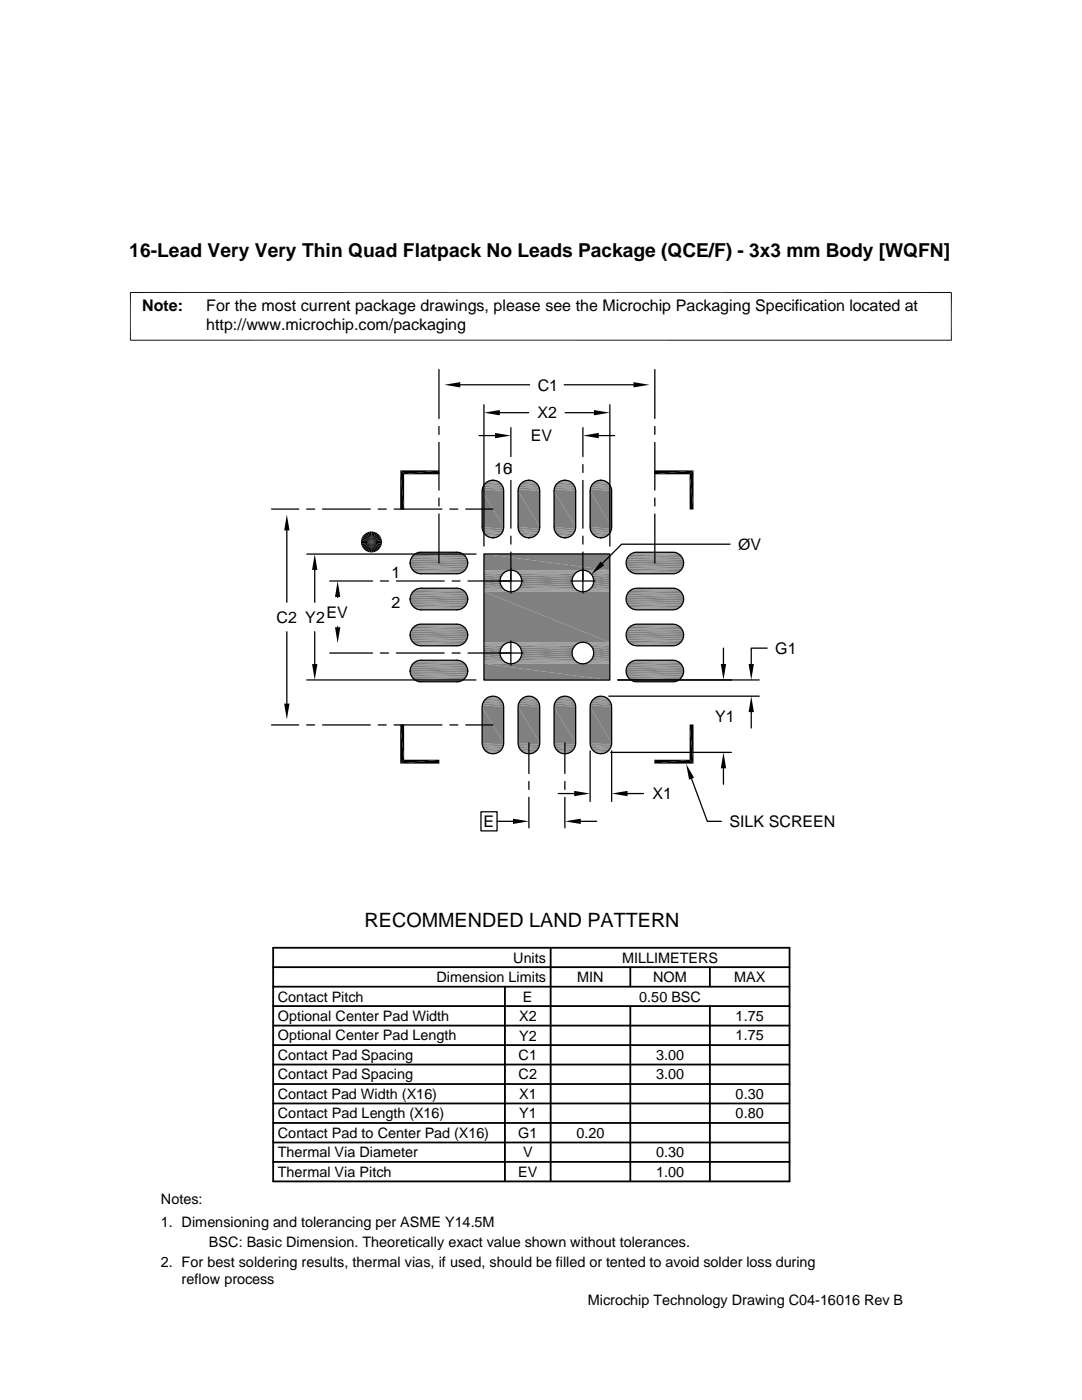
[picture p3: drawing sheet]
<svg xmlns="http://www.w3.org/2000/svg" width="216mm" height="279mm" viewBox="0 0 216 279" stroke-linecap="round" stroke-linejoin="round" font-family="sans-serif">
<g fill="#808080">
<path d="M98 95.9h.7z"/>
<path d="M105.2 95.9h.7z"/>
<path d="M112.3 95.9h.8z"/>
<path d="M119.5 95.9h.8z"/>
<path d="M119.2 96l.3-.1 1.1 .1z"/>
<path d="M119.5 95.9l1.1 .1z"/>
<path d="M112 96l.3-.1 1.2 .1z"/>
<path d="M112.3 95.9l1.2 .1z"/>
<path d="M104.8 96l.4-.1 1.1 .1z"/>
<path d="M105.2 95.9l1.1 .1z"/>
<path d="M97.6 96l.4-.1 1.1 .1z"/>
<path d="M98 95.9l1.1 .1z"/>
</g>
<path d="M118.8 96h2.2" fill="none" stroke="#808080" stroke-width=".2"/>
<path d="M119.2 96h1.4l.4 .1z" fill="#808080"/>
<path d="M111.6 96h2.2" fill="none" stroke="#808080" stroke-width=".2"/>
<path d="M112 96h1.5l.3 .1z" fill="#808080"/>
<path d="M104.5 96h2.1" fill="none" stroke="#808080" stroke-width=".2"/>
<path d="M104.8 96h1.5l.3 .1z" fill="#808080"/>
<path d="M97.3 96h2.1" fill="none" stroke="#808080" stroke-width=".2"/>
<path d="M97.6 96h1.5l.3 .1z" fill="#808080"/>
<path d="M97 96.2h2.7M104.1 96.2h2.8M111.3 96.2h2.8M118.5 96.2h2.8" fill="none" stroke="#808080" stroke-width=".21"/>
<path d="M96.7 96.5h3.3M103.9 96.5h3.3M111.1 96.5h3.3M118.2 96.5h3.3" fill="none" stroke="#808080" stroke-width=".28"/>
<path d="M96.5 96.8h3.7M103.7 96.8h3.7M110.8 96.8h3.8M118 96.8h3.8" fill="none" stroke="#808080" stroke-width=".32"/>
<path d="M96.3 97.1h4.1M103.5 97.1h4.1M110.7 97.1h4M117.9 97.1h4" fill="none" stroke="#808080" stroke-width=".34"/>
<path d="M96.2 97.8h4.3M96.2 97.4h4.3M103.4 97.8h4.3M103.4 97.4h4.3M110.6 97.8h4.3M110.6 97.4h4.2M117.8 97.8h4.2M117.8 97.4h4.2" fill="none" stroke="#808080" stroke-width=".36"/>
<g fill="#808080">
<path d="M117.8 98l4.2 7.2h-4.2z"/>
<path d="M117.8 98h4.2v7.2z"/>
<path d="M110.6 98l4.3 7.2h-4.3z"/>
<path d="M110.6 98h4.3v7.2z"/>
<path d="M103.4 98l4.3 7.2h-4.3z"/>
<path d="M103.4 98h4.3v7.2z"/>
<path d="M96.2 98l4.3 7.2h-4.3z"/>
<path d="M96.2 98h4.3v7.2z"/>
</g>
<path d="M96.2 105.4h4.3M103.4 105.4h4.3M110.6 105.4h4.3M117.8 105.4h4.2" fill="none" stroke="#808080" stroke-width=".38"/>
<path d="M96.2 105.7h4.3M103.4 105.7h4.3M110.6 105.7h4.2M117.8 105.7h4.2" fill="none" stroke="#808080" stroke-width=".36"/>
<path d="M96.3 106.1h4.1M103.5 106.1h4.1M110.7 106.1h4M117.9 106.1h4" fill="none" stroke="#808080" stroke-width=".34"/>
<path d="M96.5 106.4h3.7M103.7 106.4h3.7M110.8 106.4h3.8M118 106.4h3.8" fill="none" stroke="#808080" stroke-width=".3"/>
<path d="M96.7 106.7h3.3M103.9 106.7h3.3M111.1 106.7h3.3M118.2 106.7h3.3" fill="none" stroke="#808080" stroke-width=".28"/>
<path d="M97 106.9h2.7M104.1 106.9h2.8M111.3 106.9h2.8M118.5 106.9h2.8" fill="none" stroke="#808080" stroke-width=".21"/>
<path d="M118.8 107l1.8 .2h-1.4z" fill="#808080"/>
<path d="M118.8 107.1h2.2" fill="none" stroke="#808080" stroke-width=".2"/>
<path d="M111.6 107l1.9 .2h-1.5z" fill="#808080"/>
<path d="M111.6 107.1h2.2" fill="none" stroke="#808080" stroke-width=".2"/>
<path d="M104.5 107l1.8 .2h-1.5z" fill="#808080"/>
<path d="M104.5 107.1h2.1" fill="none" stroke="#808080" stroke-width=".2"/>
<path d="M97.3 107l1.8 .2h-1.5z" fill="#808080"/>
<path d="M97.3 107.1h2.1" fill="none" stroke="#808080" stroke-width=".2"/>
<g fill="#808080">
<path d="M98 107.3h.7z"/>
<path d="M105.2 107.3h.7z"/>
<path d="M112.3 107.3h.8z"/>
<path d="M119.5 107.3h.8z"/>
<path d="M119.2 107.2l1.1 .1z"/>
<path d="M119.2 107.2h1.4z"/>
<path d="M112 107.2l1.1 .1z"/>
<path d="M112 107.2h1.5z"/>
<path d="M104.8 107.2l1.1 .1z"/>
<path d="M104.8 107.2h1.5z"/>
<path d="M97.6 107.2l1.1 .1z"/>
<path d="M97.6 107.2h1.5z"/>
</g>
<g fill="none" stroke="#808080" stroke-width=".2">
<path d="M82.9 110.4h9.3M82.9 117.6h9.3M82.9 114.3h9.3M83.2 114.4h8.7M83.2 110.3h8.7M83.2 117.5h8.7M83.6 114.5h7.9M83.6 110.2h7.9M83.6 117.4h7.9M126 114.3h9.3M126 110.4h9.3M126 117.6h9.3"/>
<path d="M126.3 110.3h8.7M126.3 117.5h8.7M126.3 114.4h8.7M126.7 110.2h7.9M126.7 117.4h7.9M126.7 114.5h7.9M82.9 124.8h9.3M82.9 132h9.3M82.9 121.5h9.3M82.9 128.7h9.3M82.9 135.9h9.3M83.2 121.6h8.7"/>
<path d="M83.2 128.8h8.7M83.2 136h8.7M83.2 124.7h8.7M83.2 131.8h8.7M83.6 121.7h7.9M83.6 128.9h7.9M83.6 136h7.9M83.6 124.6h7.9M83.6 131.8h7.9M126 121.5h9.3M126 128.7h9.3M126 135.9h9.3"/>
<path d="M126 124.8h9.3M126 132h9.3M126.3 124.7h8.7M126.3 131.8h8.7M126.3 121.6h8.7M126.3 128.8h8.7M126.3 136h8.7M126.7 124.6h7.9M126.7 131.8h7.9M126.7 121.7h7.9M126.7 128.9h7.9M126.7 136h7.9"/>
</g>
<path d="M82.6 110.6h10M82.6 117.8h10M125.7 110.6h9.9M125.7 117.8h9.9M82.6 121.3h10M82.6 128.5h10M82.6 135.7h10M82.6 125h10M125.7 125h9.9M125.7 121.3h9.9M125.7 128.5h9.9M125.7 135.7h9.9" fill="none" stroke="#808080" stroke-width=".21"/>
<path d="M82.3 110.8h10.5M125.4 110.8h10.5M82.3 125.2h10.5M82.3 121.1h10.5M82.3 135.4h10.5M125.4 121.1h10.5M125.4 135.4h10.5M125.4 125.2h10.5" fill="none" stroke="#808080" stroke-width=".28"/>
<path d="M82.1 111.1h10.9M125.2 111.1h10.9M82.1 125.5h10.9M82.1 120.8h10.9M82.1 135.1h10.9M125.2 120.8h10.9M125.2 135.1h10.9M125.2 125.5h10.9" fill="none" stroke="#808080" stroke-width=".3"/>
<g fill="none" stroke="#808080" stroke-width=".36">
<path d="M81.8 112.2h11.5M81.8 119.7h11.5M81.9 112.9h11.4M81.9 111.8h11.4M81.9 119h11.4M82 111.5h11.2M124.9 112.2h11.5M124.9 119.7h11.5M124.9 112.9h11.5M124.9 111.8h11.5M124.9 119h11.5M125.1 111.5h11.2"/>
<path d="M81.8 126.5h11.5M81.8 134.1h11.5M81.9 127.3h11.4M81.9 134.5h11.4M81.9 133.4h11.4M82 134.8h11.2M124.9 126.5h11.5M124.9 134.1h11.5M124.9 127.3h11.5M124.9 134.5h11.5M124.9 133.4h11.5M125.1 134.8h11.2"/>
</g>
<path d="M81.8 119.4h11.5M81.8 112.5h11.5M124.9 119.4h11.5M124.9 112.5h11.5M81.8 133.7h11.5M81.8 126.9h11.5M81.9 120.1h11.4M81.9 126.2h11.4M124.9 133.7h11.5M124.9 126.9h11.5M124.9 120.1h11.5M124.9 126.2h11.5" fill="none" stroke="#808080" stroke-width=".38"/>
<path d="M82 118.6h11.2M82 113.3h11.2M125.1 118.6h11.2M125.1 113.3h11.2M82 125.8h11.2M82 133h11.2M82 120.5h11.2M82 127.6h11.2M125.1 125.8h11.2M125.1 133h11.2M125.1 120.5h11.2M125.1 127.6h11.2" fill="none" stroke="#808080" stroke-width=".34"/>
<path d="M82.1 118.3h10.9M82.1 113.6h10.9M125.2 113.6h10.9M125.2 118.3h10.9M82.1 132.7h10.9M82.1 128h10.9M125.2 128h10.9M125.2 132.7h10.9" fill="none" stroke="#808080" stroke-width=".32"/>
<path d="M82.3 118h10.5M82.3 113.9h10.5M125.4 113.9h10.5M125.4 118h10.5M82.3 132.4h10.5M82.3 128.2h10.5M125.4 128.2h10.5M125.4 132.4h10.5" fill="none" stroke="#808080" stroke-width=".25"/>
<path d="M82.6 114.1h10M125.7 114.1h9.9M82.6 132.2h10M125.7 132.2h9.9" fill="none" stroke="#808080" stroke-width=".23"/>
<g fill="#808080">
<path d="M98 139h.7z"/>
<path d="M105.2 139h.7z"/>
<path d="M112.3 139h.8z"/>
<path d="M119.5 139h.8z"/>
<path d="M119.2 139.1h1.4z"/>
<path d="M119.5 139l1.1 .1z"/>
<path d="M112 139.1h1.5z"/>
<path d="M112.3 139l1.2 .1z"/>
<path d="M104.8 139.1h1.5z"/>
<path d="M105.2 139l1.1 .1z"/>
<path d="M97.6 139.1h1.5z"/>
<path d="M98 139l1.1 .1z"/>
</g>
<path d="M118.8 139.1h2.2" fill="none" stroke="#808080" stroke-width=".2"/>
<path d="M119.2 139.1h1.4l.4 .1z" fill="#808080"/>
<path d="M111.6 139.1h2.2" fill="none" stroke="#808080" stroke-width=".2"/>
<path d="M112 139.1h1.5l.3 .1z" fill="#808080"/>
<path d="M104.5 139.1h2.1" fill="none" stroke="#808080" stroke-width=".2"/>
<path d="M104.8 139.1h1.5l.3 .1z" fill="#808080"/>
<path d="M97.3 139.1h2.1" fill="none" stroke="#808080" stroke-width=".2"/>
<path d="M97.6 139.1h1.5l.3 .1z" fill="#808080"/>
<path d="M97 139.3h2.7M104.1 139.3h2.8M111.3 139.3h2.8M118.5 139.3h2.8" fill="none" stroke="#808080" stroke-width=".21"/>
<path d="M96.7 139.6h3.3M103.9 139.6h3.3M111.1 139.6h3.3M118.2 139.6h3.3" fill="none" stroke="#808080" stroke-width=".28"/>
<path d="M96.5 139.9h3.7M103.7 139.9h3.7M110.8 139.9h3.8M118 139.9h3.8" fill="none" stroke="#808080" stroke-width=".3"/>
<path d="M96.3 140.2h4.1M103.5 140.2h4.1M110.7 140.2h4M117.9 140.2h4" fill="none" stroke="#808080" stroke-width=".34"/>
<path d="M96.2 140.5h4.3M103.4 140.5h4.3M110.6 140.5h4.2M117.8 140.5h4.2" fill="none" stroke="#808080" stroke-width=".36"/>
<path d="M96.2 140.9h4.3M103.4 140.9h4.3M110.6 140.9h4.3M117.8 140.9h4.2" fill="none" stroke="#808080" stroke-width=".38"/>
<g fill="#808080">
<path d="M117.8 141.1l4.2 7.2h-4.2z"/>
<path d="M117.8 141.1h4.2v7.2z"/>
<path d="M110.6 141.1l4.3 7.2h-4.3z"/>
<path d="M110.6 141.1h4.3v7.2z"/>
<path d="M103.4 141.1l4.3 7.2h-4.3z"/>
<path d="M103.4 141.1h4.3v7.2z"/>
<path d="M96.2 141.1l4.3 7.2h-4.3z"/>
<path d="M96.2 141.1h4.3v7.2z"/>
</g>
<path d="M96.2 148.5h4.3M96.2 148.8h4.3M103.4 148.5h4.3M103.4 148.8h4.3M110.6 148.5h4.3M110.6 148.8h4.2M117.8 148.5h4.2M117.8 148.8h4.2" fill="none" stroke="#808080" stroke-width=".36"/>
<path d="M96.3 149.2h4.1M103.5 149.2h4.1M110.7 149.2h4M117.9 149.2h4" fill="none" stroke="#808080" stroke-width=".34"/>
<path d="M96.5 149.5h3.7M103.7 149.5h3.7M110.8 149.5h3.8M118 149.5h3.8" fill="none" stroke="#808080" stroke-width=".32"/>
<path d="M96.7 149.8h3.3M103.9 149.8h3.3M111.1 149.8h3.3M118.2 149.8h3.3" fill="none" stroke="#808080" stroke-width=".28"/>
<path d="M97 150.1h2.7M104.1 150.1h2.8M111.3 150.1h2.8M118.5 150.1h2.8" fill="none" stroke="#808080" stroke-width=".21"/>
<path d="M118.8 150.2l1.8 .1h-1.4z" fill="#808080"/>
<path d="M118.8 150.2h2.2" fill="none" stroke="#808080" stroke-width=".2"/>
<path d="M111.6 150.2l1.9 .1h-1.5z" fill="#808080"/>
<path d="M111.6 150.2h2.2" fill="none" stroke="#808080" stroke-width=".2"/>
<path d="M104.5 150.2l1.8 .1h-1.5z" fill="#808080"/>
<path d="M104.5 150.2h2.1" fill="none" stroke="#808080" stroke-width=".2"/>
<path d="M97.3 150.2l1.8 .1h-1.5z" fill="#808080"/>
<path d="M97.3 150.2h2.1" fill="none" stroke="#808080" stroke-width=".2"/>
<g fill="#808080">
<path d="M98 150.4h.7z"/>
<path d="M105.2 150.4h.7z"/>
<path d="M112.3 150.4h.8z"/>
<path d="M119.5 150.4h.8z"/>
<path d="M119.2 150.3l1.1 .1z"/>
<path d="M119.2 150.3h1.4l-.3 .1z"/>
<path d="M112 150.3l1.1 .1z"/>
<path d="M112 150.3h1.5l-.4 .1z"/>
<path d="M104.8 150.3l1.1 .1z"/>
<path d="M104.8 150.3h1.5l-.4 .1z"/>
<path d="M97.6 150.3l1.1 .1z"/>
<path d="M97.6 150.3h1.5l-.4 .1z"/>
<path d="M96.6 110.6l25.1 3.2h-25.1z"/>
<path d="M96.6 110.6h25.1v3.2z"/>
</g>
<path d="M96.6 113.8h5.1M96.6 114h4.7M96.6 118h4.7M96.6 118.1h5.1M102.2 113.8h13.9M102.2 118.1h13.9M102.5 118h13.2M102.5 114h13.2M116.5 113.8h5.2M116.5 118.1h5.2M116.9 118h4.8M116.9 114h4.8" fill="none" stroke="#808080" stroke-width=".2"/>
<path d="M96.6 114.1h4.4M96.6 117.8h4.4M102.9 117.8h12.4M102.9 114.1h12.4M117.3 117.8h4.4M117.3 114.1h4.4" fill="none" stroke="#808080" stroke-width=".21"/>
<path d="M96.6 114.4h4M96.6 117.5h4M103.3 117.5h11.7M103.3 114.4h11.7M117.6 114.4h4.1M117.6 117.5h4.1" fill="none" stroke="#808080" stroke-width=".25"/>
<path d="M96.6 114.6h3.8M96.6 117.3h3.8M103.5 114.6h11.2M103.5 117.3h11.2M117.9 117.3h3.8M117.9 114.6h3.8" fill="none" stroke="#808080" stroke-width=".32"/>
<path d="M96.6 115h3.5M96.6 116.9h3.5M103.8 115h10.7M103.8 116.9h10.7M118.1 115h3.6M118.1 116.9h3.6" fill="none" stroke="#808080" stroke-width=".36"/>
<path d="M96.6 115.4h3.3M96.6 116.5h3.3M103.9 116.5h10.4M103.9 115.4h10.4M118.3 115.4h3.4M118.3 116.5h3.4" fill="none" stroke="#808080" stroke-width=".38"/>
<path d="M96.6 115.7h3.2M96.6 116.2h3.2M104.1 116.2h10.1M104.1 115.7h10.1M118.4 116.2h3.3M118.4 115.7h3.3" fill="none" stroke="#808080" stroke-width=".4"/>
<g fill="#808080">
<path d="M96.6 118.1l25.1 10.1h-25.1z"/>
<path d="M96.6 118.1h25.1v10.1z"/>
</g>
<path d="M96.6 128.2h5.1M96.6 128.3h4.7M96.6 132.3h4.7M96.6 132.4h5.1M102.2 128.2h13.9M102.2 132.4h13.9M102.5 132.3h13.2M102.5 128.3h13.2M116.5 128.2h5.2M116.5 132.4h5.2M116.9 132.3h4.8M116.9 128.3h4.8" fill="none" stroke="#808080" stroke-width=".2"/>
<path d="M96.6 128.5h4.4M96.6 132.1h4.4M102.9 132.1h12.4M102.9 128.5h12.4M117.3 132.1h4.4M117.3 128.5h4.4" fill="none" stroke="#808080" stroke-width=".21"/>
<path d="M96.6 128.7h4M96.6 131.9h4M103.3 131.9h11.7M103.3 128.7h11.7M117.6 128.7h4.1M117.6 131.9h4.1" fill="none" stroke="#808080" stroke-width=".25"/>
<path d="M96.6 129h3.8M96.6 131.6h3.8M103.5 129h11.2M103.5 131.6h11.2M117.9 131.6h3.8M117.9 129h3.8" fill="none" stroke="#808080" stroke-width=".32"/>
<path d="M96.6 129.4h3.5M96.6 131.3h3.5M103.8 129.4h10.7M103.8 131.3h10.7M118.1 129.4h3.6M118.1 131.3h3.6" fill="none" stroke="#808080" stroke-width=".36"/>
<path d="M96.6 129.7h3.3M96.6 130.9h3.3M103.9 130.9h10.4M103.9 129.7h10.4M118.3 129.7h3.4M118.3 130.9h3.4" fill="none" stroke="#808080" stroke-width=".38"/>
<path d="M96.6 130.1h3.2M96.6 130.5h3.2M104.1 130.5h10.1M104.1 130.1h10.1M118.4 130.5h3.3M118.4 130.1h3.3" fill="none" stroke="#808080" stroke-width=".4"/>
<g fill="#808080">
<path d="M96.6 132.5l25.1 3.2h-25.1z"/>
<path d="M96.6 132.5h25.1v3.2z"/>
</g>
<g fill="none" stroke="#000" stroke-width=".25">
<path d="M87.6 73.7v9.8M91.8 76.8h13.9M112.6 76.8h13.8M130.7 73.7v9.8M87.6 85.1v1.6M87.6 88.3v9.5M87.6 99.4v1.6M95.6 86.9h3.2M96.6 80.8v28.2M98.4 95.8a2.12 2.12 0 0 1 2.1 2.2v7.2a2.14 2.14 0 0 1-2.1 2.1M98.4 95.8a2.13 2.13 0 0 0-2.2 2.2v7.2a2.16 2.16 0 0 0 2.2 2.1M98.4 95.8h.1"/>
<path d="M99.7 82.4h5.8M101.9 85.3v5.8M101.9 92.7v1.6M101.9 95.9v9.5M105.5 95.8a2.14 2.14 0 0 1 2.2 2.2v7.2a2.17 2.17 0 0 1-2.2 2.1M105.5 95.8a2.13 2.13 0 0 0-2.1 2.2v7.2a2.16 2.16 0 0 0 2.1 2.1M105.5 95.8h.1M112.7 95.8a2.13 2.13 0 0 1 2.2 2.2v7.2a2.16 2.16 0 0 1-2.2 2.1M112.7 95.8a2.14 2.14 0 0 0-2.1 2.2v7.2a2.17 2.17 0 0 0 2.1 2.1M112.7 95.8h.1M112.8 82.4h5.7M116.3 85.3v5.8"/>
<path d="M116.3 92.7v1.6M116.3 95.9v9.5M119.5 86.9h3.2M119.9 95.8a2.13 2.13 0 0 1 2.1 2.2v7.2a2.16 2.16 0 0 1-2.1 2.1M119.9 95.8a2.12 2.12 0 0 0-2.1 2.2v7.2a2.14 2.14 0 0 0 2.1 2.1M119.9 95.8h.1M121.7 80.8v28.2M130.7 85.1v1.6M130.7 88.3v9.5M130.7 99.4v1.6M54.2 101.6h5.4M57.2 105.9v14.3"/>
<path d="M61.2 101.6h1.6M61.2 110.6h33.8M62.8 113.7v6.5M64.4 101.6h9.5M65.8 116h8.5M67.4 119.1v.1M75.5 101.6h1.6M75.9 116h1.6M78.7 101.6h9.5M79.1 116h9.5M81.8 119.5h.1M81.8 112.4h.1"/>
<path d="M87.6 102.6v9.8M89.8 101.6h1.6M90.2 116h1.6M92.9 101.6h5.5M93.3 119.5a2.15 2.15 0 0 0-2.1-2.1h-7.2a2.17 2.17 0 0 0-2.2 2.1M93.3 112.4a2.14 2.14 0 0 0-2.1-2.2h-7.2a2.15 2.15 0 0 0-2.2 2.2M93.3 119.5h.1M93.3 112.4h.1M93.3 119.5a2.17 2.17 0 0 1-2.1 2.2h-7.2a2.2 2.2 0 0 1-2.2-2.2M93.3 112.4a2.15 2.15 0 0 1-2.1 2.1h-7.2a2.17 2.17 0 0 1-2.2-2.1M96.6 110.6h25.1v25.1h-25.1zM98.4 107.3h.1"/>
<path d="M101.9 107v1.6M101.9 110.2v8.2M104.4 116h-11M105.5 107.3h.1M112.7 107.3h.1M113.9 116h4.8M116.3 107v1.6M116.3 110.2v8.2M119.9 107.3h.1M125.6 118a2.19 2.19 0 0 1 1.5-.6h7.2a2.16 2.16 0 0 1 2.1 2.1 2.16 2.16 0 0 1-2.1 2.2h-7.2a2.16 2.16 0 0 1-2-1.3 2.16 2.16 0 0 1 .5-2.4zM125.6 110.8a2.06 2.06 0 0 1 1.5-.6h7.2a2.15 2.15 0 0 1 2.1 2.2 2.15 2.15 0 0 1-2.1 2.1h-7.2a2.16 2.16 0 0 1-2-1.3 2.16 2.16 0 0 1 .5-2.4zM130.7 102.6v9.8"/>
<path d="M145.7 108.6h-21.7l-3.8 3.8M57.2 126.1v14.3M61.2 135.7h33.8M62.8 126.1v6.4M65.8 130.3h8.5M67.4 125.1v.1M75.9 130.3h1.6M79.1 130.3h9.5M81.8 133.9h.1M81.8 126.7h.1M90.2 130.3h1.6M93.3 133.9a2.15 2.15 0 0 0-2.1-2.1h-7.2a2.17 2.17 0 0 0-2.2 2.1"/>
<path d="M93.3 126.7a2.17 2.17 0 0 0-2.1-2.1h-7.2a2.2 2.2 0 0 0-2.2 2.1M93.3 133.9h.1M93.3 126.7h.1M93.3 133.9a2.14 2.14 0 0 1-2.1 2.2h-7.2a2.15 2.15 0 0 1-2.2-2.2M93.3 126.7a2.15 2.15 0 0 1-2.1 2.2h-7.2a2.17 2.17 0 0 1-2.2-2.2M96.8 139.6a2.14 2.14 0 0 1 2.4-.5 2.14 2.14 0 0 1 1.3 2v7.2a2.15 2.15 0 0 1-2.1 2.1 2.15 2.15 0 0 1-2.2-2.1v-7.2a2.19 2.19 0 0 1 .6-1.5zM101.9 127.9v4.8M104 139.6a2.16 2.16 0 0 1 2.4-.5 2.16 2.16 0 0 1 1.3 2v7.2a2.16 2.16 0 0 1-2.2 2.1 2.16 2.16 0 0 1-2.1-2.1v-7.2a2.19 2.19 0 0 1 .6-1.5zM104.4 130.3h-11M111.2 139.6a2.16 2.16 0 0 1 2.3-.5 2.16 2.16 0 0 1 1.4 2v7.2a2.16 2.16 0 0 1-2.2 2.1 2.16 2.16 0 0 1-2.1-2.1v-7.2a2.19 2.19 0 0 1 .6-1.5zM118.4 139.6a2.15 2.15 0 0 1 2.3-.5 2.15 2.15 0 0 1 1.3 2v7.2a2.15 2.15 0 0 1-2.1 2.1 2.15 2.15 0 0 1-2.1-2.1v-7.2a2.06 2.06 0 0 1 .6-1.5zM121.5 138.9h30"/>
<path d="M123.3 135.7h28.2M125.6 132.4a2.19 2.19 0 0 1 1.5-.6h7.2a2.15 2.15 0 0 1 2.1 2.1 2.15 2.15 0 0 1-2.1 2.2h-7.2a2.15 2.15 0 0 1-2-1.4 2.15 2.15 0 0 1 .5-2.3zM125.6 125.2a2.19 2.19 0 0 1 1.5-.6h7.2a2.16 2.16 0 0 1 2.1 2.1 2.16 2.16 0 0 1-2.1 2.2h-7.2a2.16 2.16 0 0 1-2-1.3 2.16 2.16 0 0 1 .5-2.4zM144.4 129.3v3.2M153.1 129.3h-3.2v3.2M54.2 144.7h5.4M61.2 144.7h1.6M64.4 144.7h9.5M75.5 144.7h1.6M78.7 144.7h9.5M89.8 144.7h1.6M92.9 144.7h5.5"/>
<path d="M105.5 148.3v6.1M105.5 156v1.5M105.5 159.1v6.1M111.4 158.4h3.2M112.7 148.3v6.1M112.7 156v1.5M112.7 159.1v6.1M117.8 149.9v10.1M121.9 150.2h24M122 149.9v10.1M125.2 158.4h3.2M138 155.4l3.1 8.5h2.8"/>
<path d="M144.4 153.3v3.2M149.9 142.1v3.2M96 162h3.2v3.8h-3.2zM99.2 163.9h3.2M115.9 163.9h3.2"/>
<circle cx="101.9" cy="116" r="2.16"/>
<circle cx="116.3" cy="116" r="2.15"/>
<circle cx="101.9" cy="130.3" r="2.16"/>
<circle cx="116.3" cy="130.3" r="2.15"/>
</g>
<path d="M26 58.3v9.7M189.8 58.3v9.7M189.9 58.4h-164M25.9 67.9h164" fill="none" stroke="#000" stroke-width=".2"/>
<g fill="none" stroke="#000" stroke-width=".36">
<path d="M54.5 193h103M54.5 189.1h103v46.7h-103zM54.5 196.9h103M100.8 196.9v38.9M109.9 189.1v46.7M125.8 193v3.9M141.6 193v3.9M54.5 216.3h103M54.5 204.7h103M54.5 200.8h103M54.5 208.6h103M54.5 212.4h103"/>
<path d="M125.8 200.8v35M141.6 200.8v35M54.5 220.2h103M54.5 228h103M54.5 224.1h103M54.5 231.9h103"/>
</g>
<g fill="#000">
<path d="M88.7 76.8l3.1-.5v1zM126.4 76.3l3.2 .5-3.2 .5zM79.9 93.9h7.8l-7.1 .8zM80.6 94.7l7.1-.8v.8zM98.8 86.4l3.1 .5-3.1 .6zM96.6 82.4l3.1-.6v1.1zM118.5 81.8l3.2 .6-3.2 .5zM116.3 86.9l3.2-.5v1.1zM130.6 93.9h7.8l-7.8 .8zM130.6 94.7l7.8-.8-.8 .8zM137.6 94.7l.8 7h-.8zM137.6 94.7l.8-.8v7.8z"/>
<path d="M57.2 102.7l.6 3.2h-1.1zM62.8 110.6l.5 3.1h-1zM67.4 116l.5 3.1h-1.1zM72.1 108.6l2-.4-1.9 .8zM72.2 107.4l1.9 .8-2-.4zM72.2 109l1.9-.8-1.7 1.1zM72.4 107l1.7 1.2-1.9-.8zM72.4 109.3l1.7-1.1-1.5 1.4zM72.6 106.7l1.5 1.5-1.7-1.2zM74.1 108.2l-1.1 1.7-.4-.3zM72.6 106.7l.4-.3 1.1 1.8zM74.1 108.2l-.8 1.9-.3-.2z"/>
<path d="M73 106.4l.3-.2 .8 2zM74.1 108.2l-.4 2-.4-.1zM73.3 106.2l.4-.1 .4 2.1zM74.1 108.2l.8 1.9-.4 .1zM74.5 106.1l.4 .1-.8 2zM74.1 108.2l1.2 1.7-.4 .2zM74.9 106.2l.4 .2-1.2 1.8zM74.1 108.2l1.5 1.4-.3 .3zM75.3 106.4l.3 .3-1.5 1.5zM74.1 108.2l1.8 1.1-.3 .3zM74.1 108.2l1.5-1.5 .3 .3zM74.1 108.2l2 .8-.2 .3z"/>
<path d="M74.1 108.2l1.8-1.2 .2 .4zM74.1 108.2l2.1 .4-.1 .4zM74.1 108.2l2-.8 .1 .4zM79.9 93.9l.7 7.8h-.7zM79.9 93.9l.7 .8v7zM119.8 112.1l.8 .7-2.6 1.9zM62.3 132.5h1l-.5 3.2zM66.8 125.2h1.1l-.5 3.2zM143.8 132.5h1.1l-.5 3.2zM149.4 132.5h1l-.5 3.2zM56.7 140.4h1.1l-.6 3.2zM79.9 144.6l.7 7-.7 .8z"/>
<path d="M79.9 144.6h.7v7zM79.9 152.4l7.8-.8v.8zM80.6 151.6h7.1l-7.8 .8zM114.6 157.8l3.2 .6-3.2 .5zM122 158.4l3.2-.6v1.1zM136.9 152.4l1.6 2.8-1 .4zM137.6 144.6l.8 7.8-.8-.8zM130.6 151.6h7l-7 .8zM137.6 144.6h.8v7.8zM130.6 152.4l7-.8 .8 .8zM144.4 150.2l.5 3.1h-1.1zM149.9 138.9l.5 3.2h-1z"/>
<path d="M102.4 163.4l3.1 .5-3.1 .5zM112.7 163.9l3.2-.5v1z"/>
</g>
<path d="M72 108h4.2M74.3 106.1v4.2" fill="none" stroke="#000" stroke-width=".4"/>
<path d="M73.9 106.1v4.2M76.2 108.4h-4.2" fill="none" stroke="#000" stroke-width=".42"/>
<text font-size="3.9" x="72.7" y="185">RECOMMENDED LAND PATTERN</text>
<text font-size="3.8" x="25.8" y="51.4">16-Lead Very Very Thin Quad Flatpack No Leads Package (QCE/F) - 3x3 mm Body [WQFN]</text>
<g font-size="3.2">
<text x="28.4" y="62.1">Note:</text>
<text x="41.1" y="62.1">For the most current package drawings, please see the Microchip Packaging Specification located at</text>
<text x="41.1" y="65.8">http://www.microchip.com/packaging</text>
<text x="107.3" y="77.9">C1</text>
<text x="107.3" y="83.5">X2</text>
<text x="105.9" y="88.1">EV</text>
<text x="98.6" y="94.7">16</text>
<text x="147.3" y="109.8">ØV</text>
<text x="78.1" y="115.4">1</text>
<text x="55.2" y="124.3">C2 Y2</text>
<text x="65.1" y="123.3">EV</text>
<text x="78.1" y="121.4">2</text>
<text x="154.7" y="130.5">G1</text>
<text x="142.7" y="144.1">Y1</text>
<text x="130.2" y="159.5">X1</text>
<text x="96.5" y="165.1">E</text>
<text x="145.6" y="165.1">SILK SCREEN</text>
</g>
<g font-size="2.9">
<text x="87.1" y="196">Dimension Limits</text>
<text x="102.4" y="192.1">Units</text>
<text x="115.2" y="196">MIN</text>
<text x="124.1" y="192.1">MILLIMETERS</text>
<text x="130.3" y="196">NOM</text>
<text x="146.5" y="196">MAX</text>
<text x="55.4" y="203.8">Optional Center Pad Width</text>
<text x="55.4" y="199.9">Contact Pitch</text>
<text x="103.6" y="203.8">X2</text>
<text x="104.4" y="199.9">E</text>
<text x="127.6" y="199.9">0.50 BSC</text>
<text x="146.8" y="203.8">1.75</text>
<text x="55.4" y="207.6">Optional Center Pad Length</text>
<text x="103.6" y="207.7">Y2</text>
<text x="146.8" y="207.6">1.75</text>
<text x="55.4" y="215.4">Contact Pad Spacing</text>
<text x="55.4" y="211.5">Contact Pad Spacing</text>
<text x="103.5" y="215.4">C2</text>
<text x="103.5" y="211.5">C1</text>
<text x="130.9" y="211.5">3.00</text>
<text x="130.9" y="215.4">3.00</text>
<text x="55.4" y="219.3">Contact Pad Width (X16)</text>
<text x="103.6" y="219.3">X1</text>
<text x="146.8" y="219.3">0.30</text>
<text x="55.4" y="227.1">Contact Pad to Center Pad (X16)</text>
<text x="55.4" y="223.2">Contact Pad Length (X16)</text>
<text x="103.4" y="227.1">G1</text>
<text x="103.6" y="223.2">Y1</text>
<text x="115" y="227.1">0.20</text>
<text x="146.8" y="223.2">0.80</text>
<text x="55.4" y="231">Thermal Via Diameter</text>
<text x="104.4" y="231">V</text>
<text x="130.9" y="231">0.30</text>
<text x="55.4" y="234.9">Thermal Via Pitch</text>
<text x="103.4" y="234.9">EV</text>
<text x="130.9" y="234.9">1.00</text>
<text x="32.1" y="240.2">Notes:</text>
<text x="32.1" y="244.8">1. Dimensioning and tolerancing per ASME Y14.5M</text>
<text x="41.7" y="248.9">BSC: Basic Dimension. Theoretically exact value shown without tolerances.</text>
<text x="32.1" y="252.9">2. For best soldering results, thermal vias, if used, should be filled or tented to avoid solder loss during</text>
<text x="36.2" y="256.2">reflow process</text>
<text x="117.3" y="260.5">Microchip Technology Drawing C04-16016 Rev B</text>
</g>
</svg>
